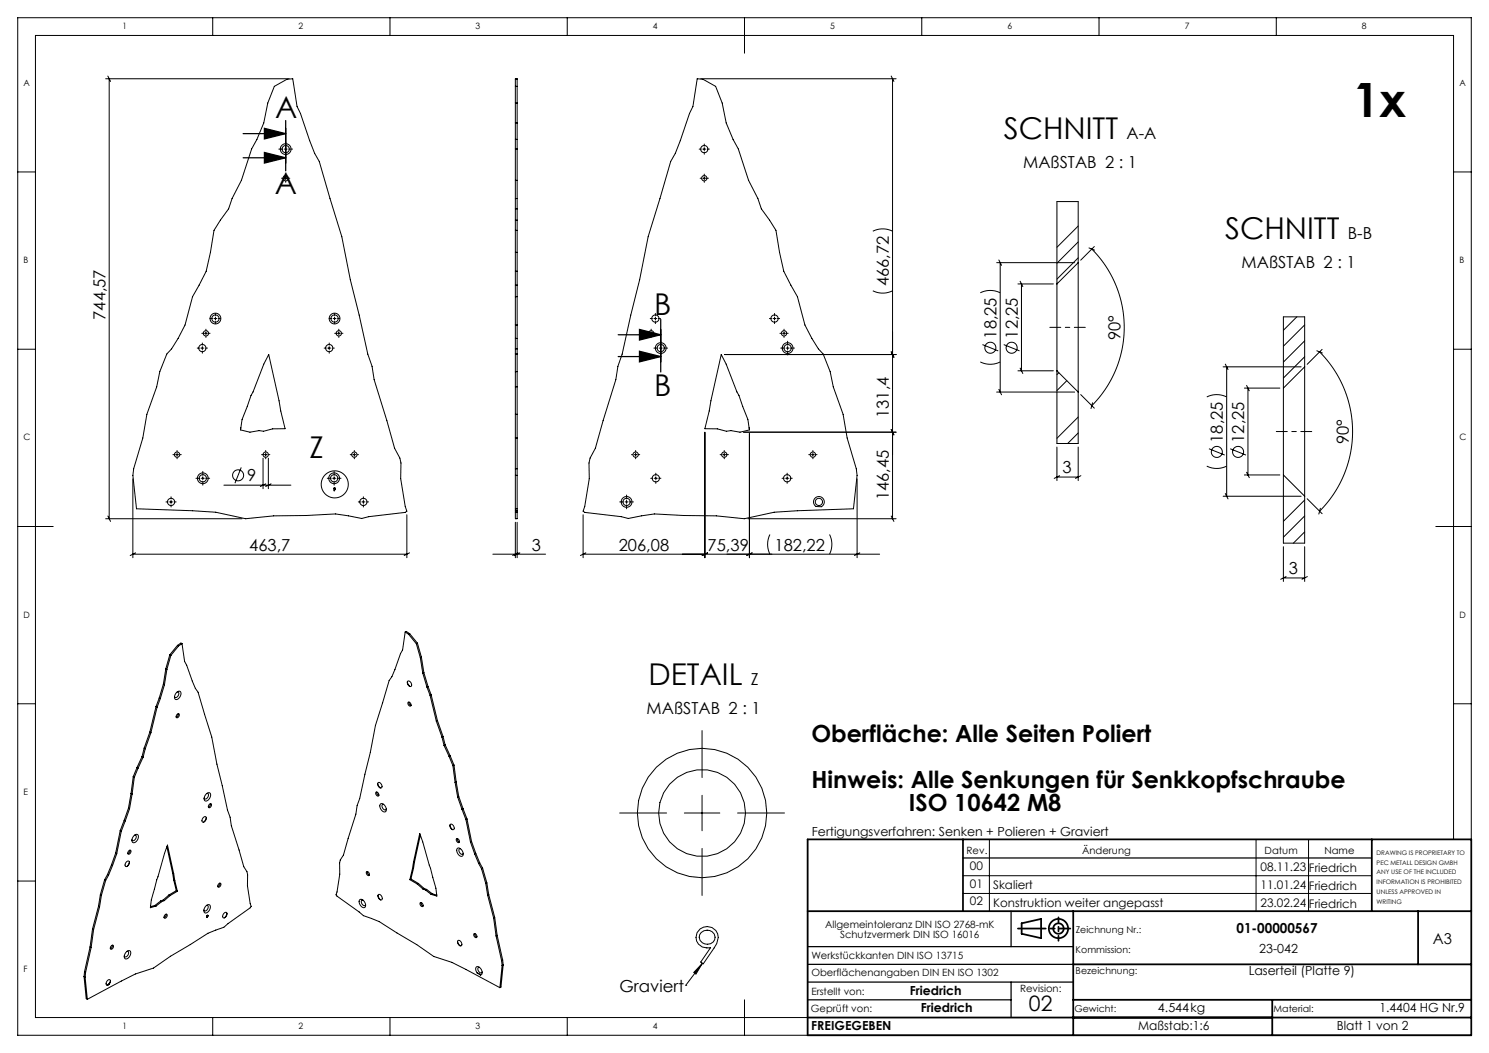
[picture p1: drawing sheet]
<svg xmlns="http://www.w3.org/2000/svg" width="420mm" height="297mm" viewBox="0 0 420 297" stroke-linecap="round" stroke-linejoin="round" font-family="sans-serif">
<g fill="none" stroke="#000" stroke-width=".28">
<path d="M60 5v5M110 5v5M160 5v5M210 5v10M260 5v5M310 5v5M360 5v5M29.8 22.2h51.8M30.4 21.5l.8 1.5M30.8 22.2v124.1M77.4 24.4l3.6-2.1 1.6-.1 1.2 7.8 .9 2 4.1 11.3 1.3 2.2 6.3 21.3 2.4 12.1 2.5 10 2.4 11 1.2 3.4 .6 3.8 5.8 19.3 1.5 2.8 .3 1.4-.1 4.4 1.3 7.8 .5 1.4-.5 .3-10.3 1.2-2 .5-7.4-1.2-8.2 .4-9.2 .1-7.9 .8-8.4-1.8-22.4-1-1-9.4 .2-1.9 2.6-8.7 1.1-6.6 2.8-7.8 .9-4.3 1.9-4.9 1.4-1.5 1.8-2.9 2-3.8 2.1-8 3.9-7.2 1.2-5.3 1-6.2 4.1-6.1 1-2.9 2.6-5.1 2.9-8.9 1.5-2.7 1.9-4.6 1.1-5.6zM145.4 22.2h.5v124.1h-.5z"/>
<path d="M145.4 39.3h.5M145.4 34.7h.5M145.4 29.1h.5M145.4 24.4h.5M145.4 22.3h.5M196.7 22.2l1.6 .1 3.6 2.1 1.8 4.7 1.1 5.6 2 4.6 1.5 2.7 2.8 8.9 2.7 5.1 1 2.9 4.1 6.1 1 6.2 1.2 5.3 3.8 7.2 2.1 8 2 3.8 1.8 2.9 1.4 1.5 2 4.9 .8 4.3 2.8 7.8 1.2 6.6 2.5 8.7 .3 1.9-1.1 9.4-22.3 1-8.5 1.8-7.9-.8-9.2-.1-8.2-.4-7.4 1.2-2-.5-10.3-1.2-.4-.3 .4-1.4 1.3-7.8-.1-4.4 .3-1.4 1.5-2.8 5.8-19.3 .6-3.8 1.2-3.4 2.4-11 2.5-10 2.4-12.1 6.4-21.3 1.3-2.2 4-11.3 1-2zM197.7 22.2h55.1M251.4 21.5l.7 1.5M251.8 22.2v124.1M5 48.5h5M78.6 42.1h1.1M79.4 50.3h.3"/>
<path d="M80.2 50.3h.8M80.2 42.1h.8M80.6 40.1v1.1M80.6 41.6v.9M80.6 42.9v1.1M80.6 49.1v.3M80.6 49.9v.8M80.6 51.1v.3M81.4 50.3h.3M81.4 42.1h1.1M145.4 42h.5M145.4 58.9h.5"/>
<path d="M145.4 56h.5M145.4 50.9h.5M197.2 42.1h.6M197.5 50.3h.3M198.2 50.3h.9M198.2 42.1h.9M198.7 40.6v.6M198.7 41.6v.9M198.7 42.9v.6M198.7 49.1v.3M198.7 49.9v.8M198.7 51.1v.3"/>
<path d="M199.5 50.3h.3M199.5 42.1h.6M410 48.5h5M145.4 76.5h.5M145.4 71.2h.5M145.4 65h.5M145.4 62.1h.5M246.2 65.2a6.2 6.2 0 0 1 5.6 0M281.1 74.1h22M281.7 73.3l.8 1.5M282.1 74.1v36.5M287.7 79.3l.8 1.5"/>
<path d="M304.1 63.8l-6 6M304.1 68.2l-6 6M304.1 72.7l-6 6M304.1 74.1v36.5M304.1 74.1v-17.2h-6v23.2M304.1 74.1l-6 6M307.2 69.9l1.6 .7M308 70.2a31.2 31.2 0 0 1 0 44.2M308.7 69.5l-3.9 3.9M5 98.5h5M55.6 98.2h.6M56.7 98.2h.8"/>
<path d="M56.9 94h.4M57.1 96.7v.6M57.1 97.8v.8M57.1 99v.6M57.7 94h.8M57.9 98.2h.6M58.1 92.8v.4M58.1 93.6v.8M58.1 94.8v.4M58.9 94h.4M59.3 89.8h.6M60.4 89.8h.8"/>
<path d="M60.8 88.4v.6M60.8 89.4v.9M60.8 90.7v.6M61.6 89.8h.6M91.4 98.2h.6M92.4 98.2h.9M92.9 96.7v.6M92.9 97.8v.8M92.9 99v.6M92.9 89.8h.6M93.7 98.2h.6M94 89.8h.8"/>
<path d="M94.4 88.4v.6M94.4 89.4v.9M94.4 90.7v.6M94.4 94h.3M95.2 94h.8M95.2 89.8h.6M95.6 92.8v.4M95.6 93.6v.8M95.6 94.8v.4M96.4 94h.3M145.4 99.9h.5M145.4 98.4h.5"/>
<path d="M145.4 95.5h.5M145.4 91.7h.5M145.4 83.7h.5M145.4 80.4h.5M182.5 94h.3M183.2 94h.9M183.4 89.8h.6M183.7 92.8v.4M183.7 93.6v.8M183.7 94.8v.4M184.4 98.2h1.1M184.4 89.8h.9"/>
<path d="M184.5 94h.3M184.9 88.4v.6M184.9 89.4v.9M184.9 90.7v.6M185.7 89.8h.6M186 98.2h.8M186.4 96.2v1.1M186.4 97.8v.8M186.4 99v1.1M187.2 98.2h1.1M217 89.8h.6M218.1 89.8h.8"/>
<path d="M218.5 88.4v.6M218.5 89.4v.9M218.5 90.7v.6M219.3 89.8h.6M220 94h.3M220.2 98.2h1.1M220.7 94h.9M221.2 92.8v.4M221.2 93.6v.8M221.2 94.8v.4M221.7 98.2h.9M222 94h.3"/>
<path d="M222.2 96.2v1.1M222.2 97.8v.8M222.2 99v1.1M223 98.2h1.1M246.2 82a6.2 6.2 0 0 0 5.6 0M251.4 99.2l.7 1.6M276.5 82.6a6.3 6.3 0 0 1 5.6 0M277.1 97.2l4.5 1.8M283.1 97.2l4.5 1.8M287.1 80.1h10M288.1 80.1v24.5M298.1 80.1v24.5"/>
<path d="M365.8 89.4l-3.8 3.8M368 91.6l-6 6M368 96.1l-6 6M371.4 98.9l1.6 .7M372.2 99.3a31.8 31.8 0 0 1 0 44.9M372.9 98.5l-4.2 4.3M410 98.5h5M75.8 100l4.6 20.9-3.5 .1-2.6 .6-1.2-.2-2.6 .5-2.7-.6 .5-3 2.5-6.8 .6-1 3-7.8zM145.4 116.9h.5M145.4 109.1h.5M145.4 104.8h.5M203.4 100l1.4 2.7 3.1 7.8 .5 1 2.6 6.8 .4 3-2.7 .6-2.6-.5-1.2 .2-2.6-.6-3.5-.1z"/>
<path d="M204.4 100h48.4M276.5 102.1a6.3 6.3 0 0 0 5.6 0M281.1 110.6h22M281.7 109.8l.8 1.5M287.1 104.6h10M287.7 103.8l.8 1.5M298.1 104.6v20.5h6v-14.5M298.1 104.6l6 6M298.7 105.1l-.6 .6M300.9 107.4l-2.8 2.8M304.1 117.6l-6 6M304.8 111.3l3.9 3.8"/>
<path d="M308.2 113.6l-.5 1.6M340.4 112a6.3 6.3 0 0 1 5.6 0M345 103.5h22M345.6 102.7l.8 1.5M346 103.5v36.5M351 109.5h10M351.6 108.7l.8 1.5M352 109.5v24.5M362 109.5v24.5M368 100.6l-6 6M368 103.5v-14.1h-6v20.1M368 103.5v36.5"/>
<path d="M368 103.5l-6 6M37.5 135.1v22.2M48.8 128.2h.3M49.5 128.2h.9M49.9 127.1v.3M49.9 127.8v.9M49.9 129.1v.3M50.8 128.2h.3M55.3 134.9h1.1M56.8 134.9h.8M57.2 133v1.1M57.2 134.5v.8"/>
<path d="M57.2 135.7v1.1M58 134.9h1.1M63.2 136.8h18.8M68.1 131.8l-1.8 4.5M73.8 128.2h.3M74.2 129.2v8.6M74.5 128.2h.9M74.9 127.1v.3M74.9 127.8v.9M74.9 129.1v.3M75 136.5l-1.6 .7M75.7 129.2v8.6"/>
<path d="M75.8 128.2h.3M76.5 136.5l-1.6 .7M92.3 134.9h1.1M93.8 134.9h.9M94.2 137.6a.28 .28 0 0 1 .4 .1 .28 .28 0 0 1-.1 .4l-.2 .3 .1-.3a.26 .26 0 0 1-.3-.2 .26 .26 0 0 1 .1-.3zM94.2 133v1.1M94.2 134.5v.8M94.2 135.7v1.1M95.1 134.9h1.1M98.8 128.2h.3M99.5 128.2h.9M99.9 127.1v.3"/>
<path d="M99.9 127.8v.9M99.9 129.1v.3M100.8 128.2h.3M145.4 134.1h.5M145.4 132.2h.5M145.4 123.5h.5M176.7 139.6v1.1M178.1 128.2h.4M178.9 128.2h.8M179.3 127.1v.3M179.3 127.8v.9M179.3 129.1v.3"/>
<path d="M180.1 128.2h.4M183.5 134.9h.7M184.6 134.9h.8M185 133.5v.6M185 134.5v.8M185 135.7v.6M185.8 134.9h.6M198.8 121.9v35.4M203.1 128.2h.4M203.9 128.2h.8M204.3 127.1v.3M204.3 127.8v.9"/>
<path d="M204.3 129.1v.3M205.1 128.2h.4M211.4 122.3v35M220.6 134.9h.6M221.6 134.9h.8M222 133.5v.6M222 134.5v.8M222 135.7v.6M222.9 134.9h.6M228.1 128.2h.4M228.9 128.2h.8M229.3 127.1v.3"/>
<path d="M229.3 127.8v.9M229.3 129.1v.3M230.1 128.2h.4M241.8 135.1v22.2M251.4 121.1l.7 1.6M252.8 121.9h-43.1M298.1 126.1v9.5M298.1 134.6h6M298.9 134.2l-1.5 .7M304.1 122.1l-2.9 3M304.1 126.1v9.5M304.9 134.2l-1.5 .7"/>
<path d="M340.4 131.5a6.3 6.3 0 0 0 5.6 0M341 126.6l4.4 1.8M345 140h22M345.6 139.2l.8 1.5M347 126.6l4.4 1.8M351 134h10M351.6 133.2l.8 1.5M362 134v19.2h6v-13.2M362 134l6 6M5 148.5h10M29.8 146.3h38.5M30.4 145.5l.8 1.6"/>
<path d="M37.5 156.3h77.3M38.2 155.9l-1.5 .8M46.8 141.6h.6M47.8 141.6h.9M48.3 140.1v.6M48.3 141.2v.8M48.3 142.4v.6M49.1 141.6h.6M101.1 141.6h.6M102.1 141.6h.8M102.5 140.1v.6M102.5 141.2v.8"/>
<path d="M102.5 142.4v.6M103.3 141.6h.6M114.8 145.2v12.1M115.5 155.9l-1.5 .8M139 156.3h14.9M145.4 143.5h.5M145.4 144.1h.5M145.4 144.5h.5M145.4 147.3v10M145.9 147.3v10M146.1 155.9l-1.5 .8M146.6 155.9l-1.5 .8"/>
<path d="M164.5 156.3h83.6M164.5 145.2v12.1M165.2 155.9l-1.5 .8M174.8 141.6h1.1M176.3 141.6h.9M176.7 141.2v.8M176.7 142.4v1.1M177.6 141.6h1.1M199.6 155.9l-1.5 .8M210.9 146.3h41.9M212.2 155.9l-1.6 .8M217.2 150.8a6.2 6.2 0 0 0 0 5.5"/>
<path d="M229.9 140.5a1.52 1.52 0 0 1 2.3 .2 1.52 1.52 0 0 1-.5 2.2h-1.5a1.52 1.52 0 0 1-.3-2.4zM234 150.8a6.2 6.2 0 0 1 0 5.5M242.5 155.9l-1.5 .8M251.4 145.5l.7 1.6M362 154.2v9.8M368 141l-6 6M368 145.5l-6 6M368 150l-3.2 3.2M368 154.2v9.8M368.7 140.7l4.2 4.2M372.4 143.4l-.4 1.6M405 148.5h10"/>
<path d="M114.3 178.3l-.7 5-.6 1.1-2.5 6.4-.7 1.2-3.9 12.6-1.4 7.6-3 13-.8 2-.3 2.4-3.5 11.6-.9 1.4-.2 .8v3.1l-1 5.9 .3 .4 7.4 5.5 4.5 1.7 10.6 6.4 4.7 3.4 5.2 1.6 13.5 7.2M114.3 178.3l1 .6M114.3 178.3l.3-.2 1 .6M115.3 178.9l2.1 2.7M115.6 178.7l-.3 .2M115.6 178.7l2.1 2.7M362 163h6M362.8 162.6l-1.6 .8M368.8 162.6l-1.6 .8M5 198.5h5M44 199.3l.3 .2M44 199.3l-1.7 7.2"/>
<path d="M44.3 199.5l-1.7 7.2M44.9 196.9l.3 .2M44.9 196.9l-.9 2.4M45.2 197.1l-.9 2.4M46.1 193l.3 .1M46.1 193l-1.2 3.9M46.4 193.1l-1.2 4M46.8 188.6l.3 .2M46.8 188.6l-.7 4.4M47.1 188.8l-.7 4.3M47.9 184.7l.3 .2M47.9 184.7l-1.1 3.9"/>
<path d="M48.2 184.9l-1.1 3.9M49.8 195.4a.7 .7 0 0 1 1-.4 .7 .7 0 0 1 .2 1 1.09 1.09 0 0 1-.6 1.1 1.09 1.09 0 0 1-1.1-.1 1.75 1.75 0 0 1 .5-1.6zM50 195.2a.61 .61 0 0 1 .5 .5 .61 .61 0 0 1-.3 .6 .5 .5 0 0 1-.4 .5 .5 .5 0 0 1-.6-.3M50.1 182l.3 .2M50.1 182l-2.2 2.7M50.4 182.2l-2.2 2.7M51.3 181.5l.8 5.1 .6 1 2.4 6.5 .8 1.1 3.8 12.7 1.5 7.6 3 13 .7 2 .4 2.4 3.5 11.5 .9 1.5 .1 .8v3.1l1.1 5.9-.3 .3-7.5 5.5-4.4 1.7-10.6 6.5-4.8 3.4-5.1 1.6-13.6 7.2M51.3 181.5l-.9 .7M51.3 181.5l-.3-.1-.9 .6M114.9 192.3l.7 1.3M115 192.1a.95 .95 0 0 1 .9 .5 .95 .95 0 0 1 0 1 1.07 1.07 0 0 1-.9-1.5zM115.1 198.1a.64 .64 0 0 1 .7 .3 .64 .64 0 0 1-.1 .8 .85 .85 0 0 1-.6-1.1z"/>
<path d="M115.4 198l.1 .6 .4 .4M117.4 181.6l1.2 3.9M117.7 181.4l-.3 .2M117.7 181.4l1.2 4M118.6 185.5l.6 4.4M118.9 185.4l-.3 .1M118.9 185.4l.6 4.3M119.2 189.9l1.2 3.9M119.5 189.7l-.3 .2M119.5 189.7l1.2 3.9M120.4 193.8l.9 2.4M120.7 193.6l-.3 .2"/>
<path d="M120.7 193.6l.9 2.4M121.3 196.2l1.8 7.2M121.6 196l-.3 .2M121.6 196l1.8 7.2M410 198.5h5M37.6 219.1l.3 .1M37.6 219.1l-.6 4.7M37.9 219.2l-.6 4.7M38.7 216.4l.3 .2M38.7 216.4l-1.1 2.7M39 216.6l-1.1 2.6M40.1 213.4l.3 .2"/>
<path d="M40.1 213.4l-1.4 3M40.4 213.6l-1.4 3M40.7 211l.3 .2M40.7 211l-.6 2.4M41 211.2l-.6 2.4M42.3 206.5l.3 .2M42.3 206.5l-1.6 4.5M42.6 206.7l-1.6 4.5M49.9 201.5a.41 .41 0 0 1 .7 0 .41 .41 0 0 1-.2 .6 .43 .43 0 0 1-.7 .3 .43 .43 0 0 1 .1-.7zM50.3 201.3l-.2 .6-.4 .4M123.1 203.4l1.6 4.5M123.4 203.2l-.3 .2"/>
<path d="M123.4 203.2l1.6 4.5M124.7 207.9l.6 2.4M125 207.7l-.3 .2M125 207.7l.6 2.4M125.3 210.3l1.4 3M125.6 210.1l-.3 .2M125.6 210.1l1.4 3.1M126.7 213.3l1.1 2.7M127 213.2l-.3 .1M127 213.2l1.1 2.6M127.8 216l.6 4.7M128.1 215.8l-.3 .2"/>
<path d="M128.1 215.8l.6 4.7M198 206.1v13.2M33.9 234.3l.3 .2M33.9 234.3l-1.3 6.3M34.2 234.5l-1.3 6.3M35 231.4l.3 .1M35 231.4l-1.1 2.9M35.3 231.5l-1.1 3M36.2 227.9l.3 .2M36.2 227.9l-1.2 3.5M36.3 240a.41 .41 0 0 1 .7-.1 .41 .41 0 0 1-.2 .7 .43 .43 0 0 1-.7 .3 .43 .43 0 0 1 .1-.8zM36.5 228.1l-1.2 3.4"/>
<path d="M36.6 239.8l-.1 .6-.4 .4M37 223.8l.3 .1M37 223.8l-.8 4.1M37.3 223.9l-.8 4.2M37.8 235.7a.7 .7 0 0 1 1-.3 .7 .7 0 0 1 .2 1 1.09 1.09 0 0 1-.6 1.1 1.09 1.09 0 0 1-1.1-.1 1.75 1.75 0 0 1 .5-1.7zM38 235.6a.61 .61 0 0 1 .5 .5 .61 .61 0 0 1-.3 .6 .5 .5 0 0 1-.5 .4 .5 .5 0 0 1-.5-.3M47.1 238.8l1.6 7.5M57.4 230.6a.48 .48 0 0 1 .7-.2 .48 .48 0 0 1 0 .7 .65 .65 0 0 1-.4 .7 .65 .65 0 0 1-.7-.2zM58.1 224a.7 .7 0 0 1 1-.4 .7 .7 0 0 1 .2 1.1 1.09 1.09 0 0 1-.5 1 1.09 1.09 0 0 1-1.2 0 1.75 1.75 0 0 1 .5-1.7zM58.2 230.6l-.8 1.3M58.3 223.8a.61 .61 0 0 1 .6 .5 .61 .61 0 0 1-.4 .7 .5 .5 0 0 1-.4 .4 .5 .5 0 0 1-.5-.3M59 226.9a.41 .41 0 0 1 .7-.1 .41 .41 0 0 1-.2 .7 .43 .43 0 0 1-.7 .3 .43 .43 0 0 1 .1-.8z"/>
<path d="M59.4 226.7l-.2 .6-.4 .4M106 223.5a.64 .64 0 0 1 .7 .3 .64 .64 0 0 1-.1 .8 .85 .85 0 0 1-.6-1.1zM106.3 223.4l.1 .6 .4 .4M106.5 221l.8 1.2M106.7 220.7a.95 .95 0 0 1 .9 .5 .95 .95 0 0 1-.1 1.1 1.07 1.07 0 0 1-.8-1.6zM107.3 226.8a1.45 1.45 0 0 1 1.6 1.9 1.09 1.09 0 0 1-1.2 .1 1.09 1.09 0 0 1-.5-1.1zM108.2 226.9a.61 .61 0 0 0-.5 .5 .61 .61 0 0 0 .3 .6 .5 .5 0 0 0 .4 .5 .5 .5 0 0 0 .6-.3M118.6 235.5l-1.7 7.5M126.9 232.7l.7 1.3M127 232.5a.95 .95 0 0 1 1 .5 .95 .95 0 0 1-.1 1 1.07 1.07 0 0 1-.9-1.5zM128.4 220.7l.7 4.1M128.7 220.5l-.3 .2"/>
<path d="M128.7 220.5l.7 4.1M128.8 236.6a.64 .64 0 0 1 .7 .3 .64 .64 0 0 1-.2 .8 .85 .85 0 0 1-.5-1.1zM129 239.3a1.45 1.45 0 0 1 1.6 2 1.09 1.09 0 0 1-1.2 0 1.09 1.09 0 0 1-.5-1zM129 236.5l.1 .6 .5 .4M129.1 224.8l1.2 3.4M129.4 224.6l-.3 .2M129.4 224.6l1.2 3.5M129.9 239.4a.61 .61 0 0 0-.6 .5 .61 .61 0 0 0 .4 .7 .5 .5 0 0 0 .4 .4 .5 .5 0 0 0 .6-.3M130.3 228.2l1.1 3M130.6 228.1l-.3 .1M130.6 228.1l1.1 2.9M131.4 231.2l1.3 6.3"/>
<path d="M131.7 231l-.3 .2M131.7 231l1.3 6.3M132.7 237.5l1.2 3.3M133 237.3l-.3 .2M133 237.3l1.2 3.4M174.8 229.3h13.2M193 229.3h10M198 224.3v10M198 239.3v13.3M208 229.3h13.3M227.8 236.8v55.2M279.1 236.8v20.2"/>
<path d="M354.3 236.8v20.2M369.1 236.8v20.2M410 236.8v-226.8h-400v277h217.8M415 236.8v-231.8h-410v287h410M5 248.5h5M27.8 255.6l.3 .2M27.8 255.6l-1.7 6.4M28.1 255.8l-1.7 6.4M28.3 252.3l.3 .2M28.3 252.3l-.5 3.3M28.6 252.5l-.5 3.3M29.5 248.1l.3 .2"/>
<path d="M29.5 248.1l-1.2 4.2M29.8 248.3l-1.2 4.2M30.3 246.6l.3 .2M30.3 246.6l-.8 1.5M30.6 246.8l-.8 1.5M31.4 243.9l.3 .2M31.4 243.9l-1.1 2.7M31.7 244.1l-1.1 2.7M32.6 240.6l.3 .2M32.6 240.6l-1.2 3.3M32.9 240.8l-1.2 3.3M35.7 243.1a.48 .48 0 0 1 .7-.2 .48 .48 0 0 1 0 .8 .65 .65 0 0 1-.3 .6 .65 .65 0 0 1-.8-.1z"/>
<path d="M36.5 243.1l-.7 1.3M43.7 255.4l.3 .1M43.7 255.4l-1.3 .3M45.3 254.1l.3 .2M45.3 254.1l-1.6 1.3M45.6 254.3l-1.6 1.2M46 253.8l.3 .2M46 253.8l-.7 .3M46.3 254l-.7 .3M46.5 258.1a.41 .41 0 0 1 .7-.1 .41 .41 0 0 1-.2 .6 .43 .43 0 0 1-.7 .3 .43 .43 0 0 1 .1-.7zM46.9 257.8l-.2 .7-.4 .3M47.6 252.5l.3 .1"/>
<path d="M47.6 252.5l-1.6 1.3M47.9 252.6l-1.6 1.4M48.7 246.3l.3 .2M48.7 246.3l.3 1.8M49 248.1l.3 .2M49 248.1l.7 3.1M49 246.5l-1.8-8.1-3 9.8-1.5 5.6-.3 2.2 1.6-.5M49 246.5l.3 1.8M49.3 248.3l.7 3.1M49.7 251.2l.3 .2M49.7 251.2l-2.1 1.3M50 251.4l-2.1 1.2"/>
<path d="M58.1 255.6a.7 .7 0 0 1 1-.4 .7 .7 0 0 1 .2 1 1.09 1.09 0 0 1-.6 1.1 1.09 1.09 0 0 1-1.1-.1 1.75 1.75 0 0 1 .5-1.6zM58.3 255.4a.61 .61 0 0 1 .5 .5 .61 .61 0 0 1-.3 .6 .5 .5 0 0 1-.5 .5 .5 .5 0 0 1-.5-.3M58.4 258.4v.1M58.4 258.4h.1M58.4 258.8h.1M58.5 258.5h-.1M58.5 258.5h.1M58.5 258.2l-.1 .2M58.5 258.2v.2M58.5 258.2h.1M58.5 258.5l-.1 .3M58.6 258.2h-.1"/>
<path d="M58.6 258.1v.1M58.6 258.4h.1M58.6 258.4l-.2 .4M58.6 258.2h.1M58.6 258.2l-.2 .1 .1 .2M58.6 258.2v.2M61.7 249.3a.41 .41 0 0 1 .7 0 .41 .41 0 0 1-.2 .6 .43 .43 0 0 1-.7 .3 .43 .43 0 0 1 .1-.8zM62 249.1l-.1 .6-.5 .4M63.2 257.6a.48 .48 0 0 1 .7-.2 .48 .48 0 0 1 .1 .7 .65 .65 0 0 1-.4 .7 .65 .65 0 0 1-.8-.2zM64 257.6l-.7 1.3M101.4 253.8a1.45 1.45 0 0 1 1.7 1.9 1.09 1.09 0 0 1-1.2 .1 1.09 1.09 0 0 1-.5-1.1zM102.4 253.9a.61 .61 0 0 0-.6 .5 .61 .61 0 0 0 .4 .6 .5 .5 0 0 0 .4 .4 .5 .5 0 0 0 .5-.2"/>
<path d="M103.4 245.9a.64 .64 0 0 1 .7 .3 .64 .64 0 0 1-.1 .8 .85 .85 0 0 1-.6-1.1zM103.6 245.8l.2 .6 .4 .4M106.6 252.5l.8 1.3M106.8 252.3a.95 .95 0 0 1 .9 .5 .95 .95 0 0 1-.1 1 1.07 1.07 0 0 1-.8-1.5zM115.6 248.1l2.1 1.3M115.9 247.9l-.3 .2M115.9 247.9l2.1 1.3M116.3 245l-.7 3.1M116.6 243.2l1.8-8.1 3 9.8 1.6 5.6 .2 2.2-1.6-.4M116.6 243.2l-.3 1.8M116.6 244.9l-.3 .1M116.6 244.9l-.7 3"/>
<path d="M116.9 243l-.3 .2M116.9 243l-.3 1.9M117.7 249.4l1.6 1.3M118 249.2l-.3 .2M118 249.2l1.6 1.4M118.5 254.6a.64 .64 0 0 1 .7 .4 .64 .64 0 0 1-.1 .7 .85 .85 0 0 1-.6-1.1zM118.8 254.6l.1 .6 .4 .3M119.3 250.7l.7 .3M119.6 250.6l-.3 .1M119.6 250.6l.7 .3M120 251l1.6 1.3M120.3 250.9l-.3 .1"/>
<path d="M120.3 250.9l1.6 1.2M121.9 252.1l-.3 .2M121.9 252.1l1.3 .4M133.9 240.8l1.1 2.7M134.2 240.7l-.3 .1M134.2 240.7l1.1 2.7M135 243.5l.8 1.5M135.3 243.4l-.3 .1M135.3 243.4l.8 1.5M135.8 245l1.2 4.2M136.1 244.9l-.3 .1M136.1 244.9l1.2 4.1"/>
<path d="M137 249.2l.6 3.3M137.3 249l-.3 .2M137.3 249l.6 3.3M137.6 252.5l1.6 6.4M137.9 252.3l-.3 .2M137.9 252.3l1.6 6.4M139.2 258.9l.7 5.1M139.5 258.7l-.3 .2M139.5 258.7l.7 5.1M271.6 252h115.3M271.6 247h115.3M23.7 275.4l.3 .2"/>
<path d="M23.7 275.4l.6 6.3 .3 .2M23.8 274.1l.3 .1M23.8 274.1l-.1 1.3M24 275.6l.6 6.3M24.1 274.2l-.1 1.4M25.4 267.1l.3 .2M25.4 267.1l-1.6 7M25.7 267.3l-1.6 6.9M26.1 262l.3 .2M26.1 262l-.7 5.1M26.4 262.2l-.7 5.1M30.3 276.6a.48 .48 0 0 1 .7-.2 .48 .48 0 0 1 .1 .7 .65 .65 0 0 1-.4 .7 .65 .65 0 0 1-.8-.2z"/>
<path d="M30.7 277.5l-.2 .3M30.7 277.5l-.5 .4M31.1 276.6l-.4 .9M31.4 266.8a.41 .41 0 0 1 .6-.1 .41 .41 0 0 1-.1 .7 .43 .43 0 0 1-.7 .3 .43 .43 0 0 1 .1-.8zM31.7 266.6l-.1 .6-.5 .4M35.6 268.5a.7 .7 0 0 1 1-.3 .7 .7 0 0 1 .2 1 1.09 1.09 0 0 1-.5 1 1.09 1.09 0 0 1-1.2 0 1.75 1.75 0 0 1 .5-1.7zM35.8 268.3a.61 .61 0 0 1 .6 .5 .61 .61 0 0 1-.4 .7 .5 .5 0 0 1-.4 .4 .5 .5 0 0 1-.5-.3M129.1 265.5l.7 1.3M129.2 265.3a.95 .95 0 0 1 .9 .5 .95 .95 0 0 1-.1 1 1.07 1.07 0 0 1-.8-1.5zM133.7 263.4a.64 .64 0 0 1 .7 .3 .64 .64 0 0 1-.1 .8 .85 .85 0 0 1-.6-1.1zM133.9 263.3l.2 .6 .4 .4M134.6 274.4a1.02 1.02 0 0 1-.5-.9 1.02 1.02 0 0 1 .7-.9 1.52 1.52 0 0 1 .9 2.4h-.2"/>
<path d="M134.6 274.4l.9 .6M135.3 272.9a.61 .61 0 0 0-.6 .5 .61 .61 0 0 0 .3 .6 .5 .5 0 0 0 .5 .4 .5 .5 0 0 0 .5-.3M139.9 264l1.6 7M140.2 263.8l1.6 7M140.2 263.8l-.3 .2M141.5 271l.1 1.3M141.6 272.3l-.6 6.3M141.8 270.8l-.3 .2M141.8 270.8l.1 1.4M141.9 272.2l-.3 .1M141.9 272.2l-.6 6.2-.3 .2M193.4 277.9h.1"/>
<path d="M197.5 262a3.2 3.2 0 0 1 4.1 .1 3.2 3.2 0 0 1 .6 4l-3.8 5.7-.7-.5 2.7-4a3.1 3.1 0 0 1-3.7-1.4 3.1 3.1 0 0 1 .8-3.9zM197.8 263a2.16 2.16 0 0 1 2.9-.3 2.16 2.16 0 0 1 .5 3 2.25 2.25 0 0 1-2.7 .4 2.25 2.25 0 0 1-1.1-2.5zM198.1 271.7l-1.8 3-.6-.4zM198.1 271.7l-4.7 6.2M60 287v5M110 287v5M160 287v5M210 282v10"/>
<circle cx="80.6" cy="42.1" r="1.02"/>
<circle cx="80.6" cy="42.1" r="1.52"/>
<circle cx="80.6" cy="50.3" r=".75"/>
<circle cx="198.7" cy="42.1" r="1.02"/>
<circle cx="198.7" cy="50.3" r=".75"/>
<circle cx="57.1" cy="98.2" r="1.02"/>
<circle cx="58.1" cy="94" r=".75"/>
<circle cx="60.8" cy="89.8" r="1.02"/>
<circle cx="60.8" cy="89.8" r="1.52"/>
<circle cx="92.9" cy="98.2" r="1.02"/>
<circle cx="94.4" cy="89.8" r="1.52"/>
<circle cx="94.4" cy="89.8" r="1.02"/>
<circle cx="95.6" cy="94" r=".75"/>
<circle cx="183.7" cy="94" r=".75"/>
<circle cx="184.9" cy="89.8" r="1.02"/>
<circle cx="186.4" cy="98.2" r="1.02"/>
<circle cx="186.4" cy="98.2" r="1.52"/>
<circle cx="218.5" cy="89.8" r="1.02"/>
<circle cx="221.2" cy="94" r=".75"/>
<circle cx="222.2" cy="98.2" r="1.02"/>
<circle cx="222.2" cy="98.2" r="1.52"/>
<circle cx="279.3" cy="98.1" r="1.56"/>
<circle cx="285.3" cy="98.1" r="1.56"/>
<circle cx="49.9" cy="128.2" r=".75"/>
<circle cx="57.2" cy="134.9" r="1.02"/>
<circle cx="57.2" cy="134.9" r="1.52"/>
<circle cx="67.2" cy="134.1" r="1.56"/>
<circle cx="74.9" cy="128.2" r=".75"/>
<circle cx="94.2" cy="134.9" r="1.02"/>
<circle cx="94.2" cy="134.9" r="1.52"/>
<circle cx="94.4" cy="137.8" r=".18"/>
<circle cx="94.4" cy="136.6" r="3.8"/>
<circle cx="99.9" cy="128.2" r=".75"/>
<circle cx="179.3" cy="128.2" r=".75"/>
<circle cx="185" cy="134.9" r="1.02"/>
<circle cx="204.3" cy="128.2" r=".75"/>
<circle cx="222" cy="134.9" r="1.02"/>
<circle cx="229.3" cy="128.2" r=".75"/>
<circle cx="343.2" cy="127.5" r="1.56"/>
<circle cx="349.2" cy="127.5" r="1.56"/>
<circle cx="48.3" cy="141.6" r="1.02"/>
<circle cx="102.5" cy="141.6" r="1.02"/>
<circle cx="176.7" cy="141.6" r="1.52"/>
<circle cx="176.7" cy="141.6" r="1.02"/>
<circle cx="231" cy="141.6" r="1.02"/>
<circle cx="198" cy="229.3" r="12.2"/>
<circle cx="198" cy="229.3" r="18.2"/>
</g>
<g fill="none" stroke="#000" stroke-width=".35">
<path d="M68.6 37.7h12M74.6 36.2l6 1.5-6 1.5zM80.6 34v14.2M68.6 44.5h12M74.6 43l6 1.5-6 1.5zM174.4 94.4h12M180.4 92.9l6 1.5-6 1.5zM180.4 99.1l6 1.5-6 1.5zM186.4 90.1v14.8M174.4 100.6h12M271.6 242h115.3M285.2 257v10"/>
<path d="M227.8 277h74.9M227.8 267h74.9M227.8 272h74.9M285.2 277v10M227.8 282h57.4"/>
</g>
<g fill="none" stroke="#000" stroke-width=".5">
<path d="M227.8 236.8h187.2v55.2h-187.2zM271.6 236.8v20.2M386.9 236.8v20.2M227.8 257h187.2M302.7 257v35M400 257v15M288.2 260.4l5.5-1.2v5.4l-5.5-1.2zM302.7 272h112.3M227.8 287h187.2M302.7 282h112.3M358.9 282v10"/>
<circle cx="298.6" cy="261.9" r="2.72"/>
<circle cx="298.6" cy="261.9" r="1.47"/>
</g>
<path d="M287.1 261.9h14.8" fill="none" stroke="#000" stroke-width=".5" stroke-dasharray="15.2 1.3 1.3 1.3" stroke-dashoffset="7.4"/>
<path d="M298.6 258.7v6.6" fill="none" stroke="#000" stroke-width=".5" stroke-dasharray="15.2 1.3 1.3 1.3" stroke-dashoffset="13.8"/>
<path d="M306.1 92.3h-10M370 121.7h-10" fill="none" stroke="#000" stroke-width=".28" stroke-dasharray="15.2 1.3 1.3 1.3" stroke-dashoffset="12.1"/>
<g fill="#000">
<path d="M198.1 271.7l-1.8 3-.6-.4z"/>
<path d="M74.6 36.2l6 1.5-6 1.5zM74.6 43l6 1.5-6 1.5z"/>
<path d="M180.4 92.9l6 1.5-6 1.5zM180.4 99.1l6 1.5-6 1.5z"/>
</g>
<text font-size="13.3" x="381.6" y="33.1">1x</text>
<g font-size="8.5">
<text x="77.6" y="33.3">A</text>
<text x="283.1" y="39.3">SCHNITT</text>
<text x="77.5" y="54.7">A</text>
<text x="345.6" y="67.3">SCHNITT</text>
<text x="184.5" y="88.7">B</text>
<text x="184.5" y="111.6">B</text>
<text x="87.3" y="129.3">Z</text>
<text x="182.9" y="193.2">DETAIL</text>
</g>
<g font-size="6.7">
<text x="228.9" y="209.2">Oberfläche: Alle Seiten Poliert</text>
<text x="228.9" y="222.1">Hinweis: Alle Senkungen für Senkkopfschraube</text>
<text x="256.3" y="228.6">ISO 10642 M8</text>
</g>
<text font-size="6" x="290.2" y="285.2">02</text>
<g font-size="4.7">
<text x="317.8" y="39.3">A-A</text>
<text x="288.6" y="47.5">MAßSTAB 2 : 1</text>
<text x="380.2" y="67.3">B-B</text>
<text x="350.2" y="75.5">MAßSTAB 2 : 1</text>
<text x="250.7" y="80.7" transform="rotate(-90 250.7 80.7)">466,72</text>
<text x="29.8" y="90.2" transform="rotate(-90 29.8 90.2)">744,57</text>
<text x="281.1" y="95.5" transform="rotate(-90 281.1 95.5)">18,25</text>
<text x="287.1" y="95.5" transform="rotate(-90 287.1 95.5)">12,25</text>
<text x="316.1" y="95.9" transform="rotate(-90 316.1 95.9)">90°</text>
<text x="250.7" y="117.9" transform="rotate(-90 250.7 117.9)">131,4</text>
<text x="344.9" y="124.9" transform="rotate(-90 344.9 124.9)">18,25</text>
<text x="350.9" y="124.9" transform="rotate(-90 350.9 124.9)">12,25</text>
<text x="380.5" y="125.2" transform="rotate(-90 380.5 125.2)">90°</text>
<text x="69.7" y="135.8">9</text>
<text x="299.7" y="133.5">3</text>
<text x="250.7" y="141.1" transform="rotate(-90 250.7 141.1)">146,45</text>
<text x="70.3" y="155.3">463,7</text>
<text x="150" y="155.3">3</text>
<text x="174.5" y="155.3">206,08</text>
<text x="199.6" y="155.3">75,39</text>
<text x="218.5" y="155.3">182,22</text>
<text x="363.6" y="162">3</text>
<text x="211.8" y="193.2">Z</text>
<text x="182.4" y="201.4">MAßSTAB 2 : 1</text>
<text x="174.7" y="279.7">Graviert</text>
</g>
<text font-size="4.2" x="404.2" y="266.2">A3</text>
<text font-size="3.9" x="348.8" y="263.3">01-00000567</text>
<g font-size="3.5">
<text x="229" y="235.7">Fertigungsverfahren: Senken + Polieren + Graviert</text>
<text x="355.2" y="268.8">23-042</text>
<text x="352.2" y="275.1">Laserteil (Platte 9)</text>
<text x="256.6" y="280.5">Friedrich</text>
<text x="259.8" y="285.5">Friedrich</text>
<text x="326.6" y="285.5">4.544kg</text>
<text x="389.1" y="285.5">1.4404 HG Nr.9</text>
<text x="228.8" y="290.6">FREIGEGEBEN</text>
<text x="321" y="290.6">Maßstab:1:6</text>
<text x="377.1" y="290.6">Blatt 1 von 2</text>
</g>
<g font-size="3.3">
<text x="273.6" y="245.4">00</text>
<text x="355.5" y="245.8">08.11.23</text>
<text x="273.6" y="250.4">01</text>
<text x="280.1" y="250.8">Skaliert</text>
<text x="355.5" y="250.8">11.01.24</text>
<text x="369.2" y="246">Friedrich</text>
<text x="369.2" y="251">Friedrich</text>
<text x="273.6" y="255.4">02</text>
<text x="280.1" y="255.8">Konstruktion weiter angepasst</text>
<text x="355.5" y="255.8">23.02.24</text>
<text x="369.2" y="256">Friedrich</text>
</g>
<g font-size="2.8">
<text x="272.6" y="240.7">Rev.</text>
<text x="305.2" y="240.7">Änderung</text>
<text x="356.7" y="240.7">Datum</text>
<text x="373.6" y="240.7">Name</text>
<text x="232.7" y="261.8">Allgemeintoleranz DIN ISO 2768-mK</text>
<text x="237" y="264.6">Schutzvermerk DIN ISO 16016</text>
<text x="228.9" y="270.4">Werkstückkanten DIN ISO 13715</text>
<text x="228.9" y="275.3">Oberflächenangaben DIN EN ISO 1302</text>
<text x="228.9" y="280.6">Erstellt von:</text>
<text x="287.7" y="279.8">Revision:</text>
<text x="228.7" y="285.5">Geprüft von:</text>
</g>
<g font-size="2.7">
<text x="303.4" y="263.3">Zeichnung Nr.:</text>
<text x="303.4" y="268.8">Kommission:</text>
<text x="303.4" y="274.7">Bezeichnung:</text>
<text x="303.1" y="285.5">Gewicht:</text>
<text x="359.2" y="285.5">Material:</text>
</g>
<g font-size="2.5">
<text x="34.6" y="8.2">1</text>
<text x="84.2" y="8.2">2</text>
<text x="134.2" y="8.2">3</text>
<text x="184.2" y="8.2">4</text>
<text x="234.2" y="8.2">5</text>
<text x="284.2" y="8.2">6</text>
<text x="334.2" y="8.2">7</text>
<text x="384.2" y="8.2">8</text>
<text x="6.7" y="24.2">A</text>
<text x="411.7" y="24.2">A</text>
<text x="6.7" y="74.2">B</text>
<text x="411.7" y="74.2">B</text>
<text x="6.7" y="124.2">C</text>
<text x="411.7" y="124.2">C</text>
<text x="6.7" y="174.2">D</text>
<text x="411.7" y="174.2">D</text>
<text x="6.7" y="224.2">E</text>
<text x="6.7" y="274.2">F</text>
<text x="34.6" y="290.2">1</text>
<text x="84.2" y="290.2">2</text>
<text x="134.2" y="290.2">3</text>
<text x="184.2" y="290.2">4</text>
</g>
<g font-size="1.8">
<text x="388.3" y="241.1">DRAWING IS PROPRIETARY TO</text>
<text x="388.3" y="243.9">PEC METALL DESIGN GMBH</text>
<text x="388.3" y="246.6">ANY USE OF THE INCLUDED</text>
<text x="388.3" y="249.4">INFORMATION IS PROHIBITED</text>
<text x="388.3" y="252.2">UNLESS APPROVED IN</text>
<text x="388.3" y="254.9">WRITING</text>
</g>
</svg>
